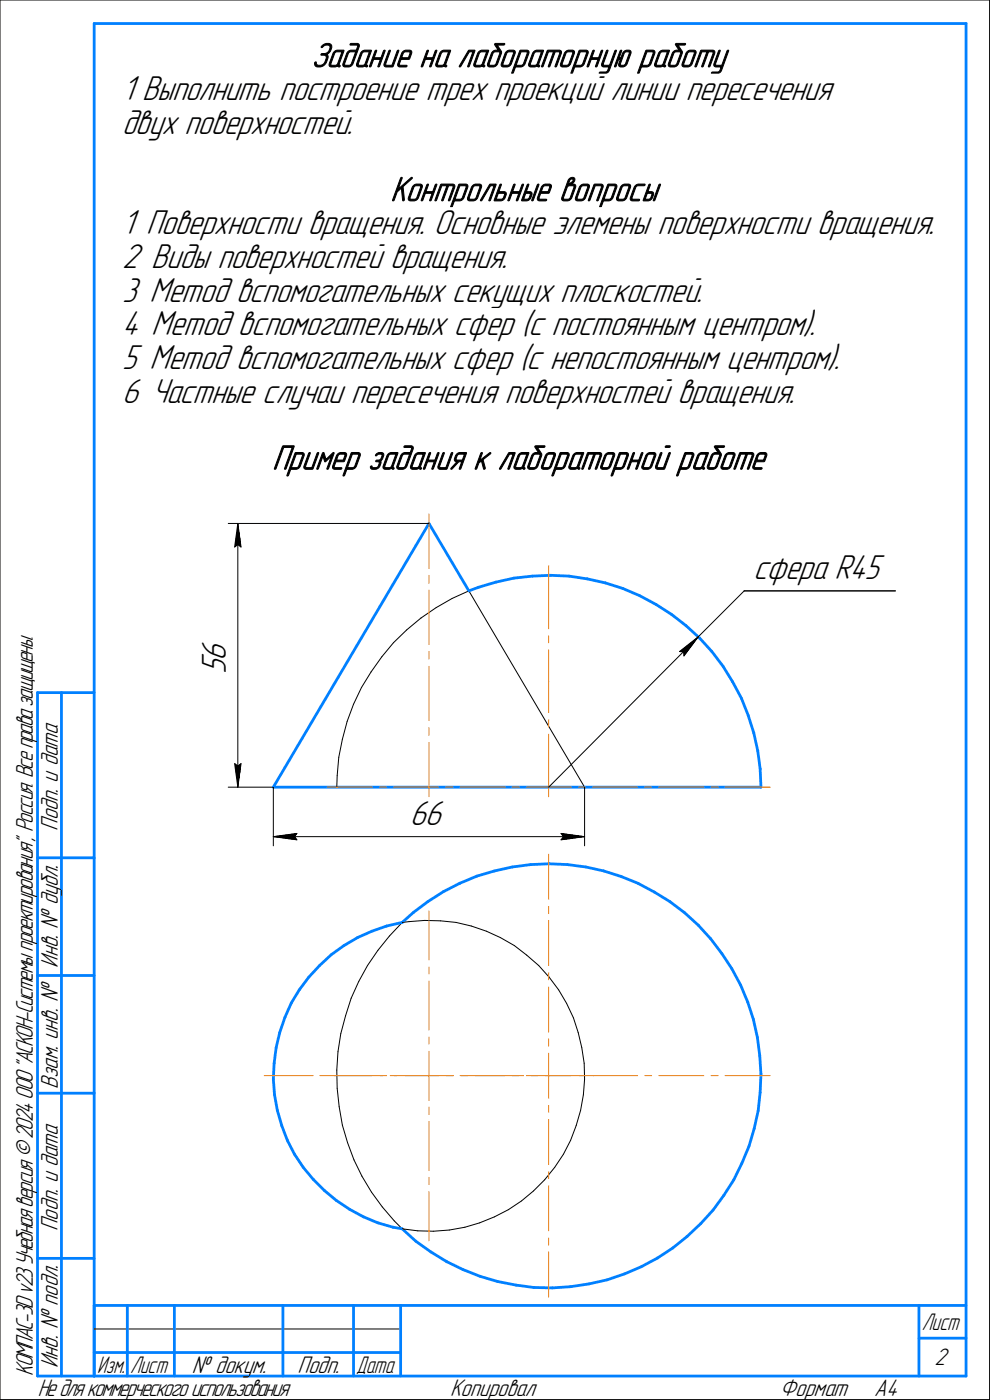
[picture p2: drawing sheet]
<svg xmlns="http://www.w3.org/2000/svg" width="210mm" height="297mm" viewBox="0 0 210 297" stroke-linecap="round" stroke-linejoin="round" font-family="sans-serif">
<g fill="#fff" stroke="#fff" stroke-width=".21">
<path d="M66 8.7h91.8zM66 8.8h91.8zM66 8.9h91.8zM66 9h91.8zM66 9.1h91.8zM66 9.1h91.8zM66 9.2h91.8zM66 9.3h91.8zM66 9.4h91.8zM66 9.5h91.8zM66 9.6h91.8zM66 9.7h91.8zM66 9.7h91.8zM66 9.8h91.8zM66 9.9h91.8zM66 10h91.8zM66 10.1h91.8zM66 10.2h91.8zM66 10.2h91.8zM66 10.3h91.8zM66 10.4h91.8zM66 10.5h91.8zM66 10.6h91.8zM66 10.7h91.8zM66 10.8h91.8zM66 10.8h91.8zM66 10.9h91.8zM66 11h91.8zM66 11.1h91.8zM66 11.2h91.8zM66 11.3h91.8zM66 11.3h91.8zM66 11.4h91.8zM66 11.5h91.8zM66 11.6h91.8zM66 11.7h91.8zM66 11.8h91.8zM66 11.9h91.8zM66 11.9h91.8zM66 12h91.8zM66 12.1h91.8zM66 12.2h91.8zM66 12.3h91.8zM66 12.4h91.8zM66 12.4h91.8zM66 12.5h91.8zM66 12.6h91.8zM66 12.7h91.8zM66 12.8h91.8zM66 12.9h91.8zM66 13h91.8zM66 13h91.8zM66 13.1h91.8zM66 13.2h91.8zM66 13.3h91.8zM66 13.4h91.8zM66 13.5h91.8zM66 13.5h91.8zM66 13.6h91.8zM66 13.7h91.8zM66 13.8h91.8zM66 13.9h91.8zM66 14h91.8zM66 14.1h91.8zM66 14.1h91.8zM66 14.2h91.8zM66 14.3h91.8zM66 14.4h91.8zM66 14.5h91.8zM66 14.6h91.8zM66 14.6h91.8zM66 14.7h91.8zM66 14.8h91.8zM66 14.9h91.8zM66 15h91.8zM66 15.1h91.8zM66 15.2h91.8zM66 15.2h91.8zM66 15.3h91.8zM66 15.4h91.8zM66 15.5h91.8zM66 15.6h91.8zM66 15.7h91.8z"/>
<path d="M25.9 15.7h154.1zM25.9 15.8h154.1zM25.9 15.9h154.1zM25.9 16h154.1zM25.9 16.1h154.1zM25.9 16.2h154.1zM25.9 16.3h154.1zM25.9 16.3h154.1zM25.9 16.4h154.1zM25.9 16.5h154.1zM25.9 16.6h154.1zM25.9 16.7h154.1zM25.9 16.8h154.1zM25.9 16.8h154.1zM25.9 16.9h154.1zM25.9 17h154.1zM25.9 17.1h154.1zM25.9 17.2h154.1zM25.9 17.3h154.1zM25.9 17.4h154.1zM25.9 17.4h154.1zM25.9 17.5h154.1zM25.9 17.6h154.1zM25.9 17.7h154.1zM25.9 17.8h154.1zM25.9 17.9h154.1zM25.9 17.9h154.1zM25.9 18h154.1zM25.9 18.1h154.1zM25.9 18.2h154.1zM25.9 18.3h154.1zM25.9 18.4h154.1zM25.9 18.5h154.1zM25.9 18.5h154.1zM25.9 18.6h154.1zM25.9 18.7h154.1zM25.9 18.8h154.1zM25.9 18.9h154.1zM25.9 19h154.1zM25.9 19h154.1zM25.9 19.1h154.1zM25.9 19.2h154.1zM25.9 19.3h154.1zM25.9 19.4h154.1zM25.9 19.5h154.1zM25.9 19.6h154.1zM25.9 19.6h154.1zM25.9 19.7h154.1zM25.9 19.8h154.1zM25.9 19.9h154.1zM25.9 20h154.1zM25.9 20.1h154.1zM25.9 20.2h154.1zM25.9 20.2h154.1zM25.9 20.3h154.1zM25.9 20.4h154.1zM25.9 20.5h154.1zM25.9 20.6h154.1zM25.9 20.7h154.1zM25.9 20.7h154.1zM25.9 20.8h154.1zM25.9 20.9h154.1zM25.9 21h154.1zM25.9 21.1h154.1zM25.9 21.2h154.1zM25.9 21.3h154.1zM25.9 21.3h154.1zM25.9 21.4h154.1zM25.9 21.5h154.1zM25.9 21.6h154.1zM25.9 21.7h154.1zM25.9 21.8h154.1zM25.9 21.8h154.1zM25.9 21.9h154.1zM25.9 22h154.1zM25.9 22.1h154.1zM25.9 22.2h154.1zM25.9 22.3h154.1zM25.9 22.4h154.1zM25.9 22.4h154.1zM25.9 22.5h154.1zM25.9 22.6h154.1zM25.9 22.7h154.1zM25.9 22.8h154.1z"/>
<path d="M25.9 22.9h48.7zM25.9 22.9h48.7zM25.9 23h48.7zM25.9 23.1h48.7zM25.9 23.2h48.7zM25.9 23.3h48.7zM25.9 23.4h48.7zM25.9 23.5h48.7zM25.9 23.5h48.7zM25.9 23.6h48.7zM25.9 23.7h48.7zM25.9 23.8h48.7zM25.9 23.9h48.7zM25.9 24h48.7zM25.9 24h48.7zM25.9 24.1h48.7zM25.9 24.2h48.7zM25.9 24.3h48.7zM25.9 24.4h48.7zM25.9 24.5h48.7zM25.9 24.6h48.7zM25.9 24.6h48.7zM25.9 24.7h48.7zM25.9 24.8h48.7zM25.9 24.9h48.7zM25.9 25h48.7zM25.9 25.1h48.7zM25.9 25.1h48.7zM25.9 25.2h48.7zM25.9 25.3h48.7zM25.9 25.4h48.7zM25.9 25.5h48.7zM25.9 25.6h48.7zM25.9 25.7h48.7zM25.9 25.7h48.7zM25.9 25.8h48.7zM25.9 25.9h48.7zM25.9 26h48.7zM25.9 26.1h48.7zM25.9 26.2h48.7zM25.9 26.2h48.7zM25.9 26.3h48.7zM25.9 26.4h48.7zM25.9 26.5h48.7zM25.9 26.6h48.7zM25.9 26.7h48.7zM25.9 26.8h48.7zM25.9 26.8h48.7zM25.9 26.9h48.7zM25.9 27h48.7zM25.9 27.1h48.7zM25.9 27.2h48.7zM25.9 27.3h48.7zM25.9 27.3h48.7zM25.9 27.4h48.7zM25.9 27.5h48.7zM25.9 27.6h48.7zM25.9 27.7h48.7zM25.9 27.8h48.7zM25.9 27.9h48.7zM25.9 27.9h48.7zM25.9 28h48.7zM25.9 28.1h48.7zM25.9 28.2h48.7zM25.9 28.3h48.7zM25.9 28.4h48.7zM25.9 28.4h48.7zM25.9 28.5h48.7zM25.9 28.6h48.7zM25.9 28.7h48.7zM25.9 28.8h48.7zM25.9 28.9h48.7zM25.9 29h48.7zM25.9 29h48.7zM25.9 29.1h48.7zM25.9 29.2h48.7zM25.9 29.3h48.7zM25.9 29.4h48.7zM25.9 29.5h48.7zM25.9 29.5h48.7zM25.9 29.6h48.7zM25.9 29.7h48.7zM25.9 29.8h48.7zM25.9 29.9h48.7z"/>
<path d="M82.9 37.2h58.2zM82.9 37.3h58.2zM82.9 37.3h58.2zM82.9 37.4h58.2zM82.9 37.5h58.2zM82.9 37.6h58.2zM82.9 37.7h58.2zM82.9 37.8h58.2zM82.9 37.8h58.2zM82.9 37.9h58.2zM82.9 38h58.2zM82.9 38.1h58.2zM82.9 38.2h58.2zM82.9 38.3h58.2zM82.9 38.4h58.2zM82.9 38.4h58.2zM82.9 38.5h58.2zM82.9 38.6h58.2zM82.9 38.7h58.2zM82.9 38.8h58.2zM82.9 38.9h58.2zM82.9 38.9h58.2zM82.9 39h58.2zM82.9 39.1h58.2zM82.9 39.2h58.2zM82.9 39.3h58.2zM82.9 39.4h58.2zM82.9 39.5h58.2zM82.9 39.5h58.2zM82.9 39.6h58.2zM82.9 39.7h58.2zM82.9 39.8h58.2zM82.9 39.9h58.2zM82.9 40h58.2zM82.9 40h58.2zM82.9 40.1h58.2zM82.9 40.2h58.2zM82.9 40.3h58.2zM82.9 40.4h58.2zM82.9 40.5h58.2zM82.9 40.6h58.2zM82.9 40.6h58.2zM82.9 40.7h58.2zM82.9 40.8h58.2zM82.9 40.9h58.2zM82.9 41h58.2zM82.9 41.1h58.2zM82.9 41.1h58.2zM82.9 41.2h58.2zM82.9 41.3h58.2zM82.9 41.4h58.2zM82.9 41.5h58.2zM82.9 41.6h58.2zM82.9 41.7h58.2zM82.9 41.7h58.2zM82.9 41.8h58.2zM82.9 41.9h58.2zM82.9 42h58.2zM82.9 42.1h58.2zM82.9 42.2h58.2zM82.9 42.2h58.2zM82.9 42.3h58.2zM82.9 42.4h58.2zM82.9 42.5h58.2zM82.9 42.6h58.2zM82.9 42.7h58.2zM82.9 42.8h58.2zM82.9 42.8h58.2zM82.9 42.9h58.2zM82.9 43h58.2zM82.9 43.1h58.2zM82.9 43.2h58.2zM82.9 43.3h58.2zM82.9 43.3h58.2zM82.9 43.4h58.2zM82.9 43.5h58.2zM82.9 43.6h58.2zM82.9 43.7h58.2zM82.9 43.8h58.2zM82.9 43.9h58.2zM82.9 43.9h58.2zM82.9 44h58.2z"/>
<path d="M25.9 44.1h172.1zM25.9 44.2h172.1zM25.9 44.3h172.1zM25.9 44.4h172.1zM25.9 44.4h172.1zM25.9 44.5h172.1zM25.9 44.6h172.1zM25.9 44.7h172.1zM25.9 44.8h172.1zM25.9 44.9h172.1zM25.9 45h172.1zM25.9 45h172.1zM25.9 45.1h172.1zM25.9 45.2h172.1zM25.9 45.3h172.1zM25.9 45.4h172.1zM25.9 45.5h172.1zM25.9 45.6h172.1zM25.9 45.6h172.1zM25.9 45.7h172.1zM25.9 45.8h172.1zM25.9 45.9h172.1zM25.9 46h172.1zM25.9 46.1h172.1zM25.9 46.1h172.1zM25.9 46.2h172.1zM25.9 46.3h172.1zM25.9 46.4h172.1zM25.9 46.5h172.1zM25.9 46.6h172.1zM25.9 46.7h172.1zM25.9 46.7h172.1zM25.9 46.8h172.1zM25.9 46.9h172.1zM25.9 47h172.1zM25.9 47.1h172.1zM25.9 47.2h172.1zM25.9 47.2h172.1zM25.9 47.3h172.1zM25.9 47.4h172.1zM25.9 47.5h172.1zM25.9 47.6h172.1zM25.9 47.7h172.1zM25.9 47.8h172.1zM25.9 47.8h172.1zM25.9 47.9h172.1zM25.9 48h172.1zM25.9 48.1h172.1zM25.9 48.2h172.1zM25.9 48.3h172.1zM25.9 48.3h172.1zM25.9 48.4h172.1zM25.9 48.5h172.1zM25.9 48.6h172.1zM25.9 48.7h172.1zM25.9 48.8h172.1zM25.9 48.9h172.1zM25.9 48.9h172.1zM25.9 49h172.1zM25.9 49.1h172.1zM25.9 49.2h172.1zM25.9 49.3h172.1zM25.9 49.4h172.1zM25.9 49.4h172.1zM25.9 49.5h172.1zM25.9 49.6h172.1zM25.9 49.7h172.1zM25.9 49.8h172.1zM25.9 49.9h172.1zM25.9 50h172.1zM25.9 50h172.1zM25.9 50.1h172.1zM25.9 50.2h172.1zM25.9 50.3h172.1zM25.9 50.4h172.1zM25.9 50.5h172.1zM25.9 50.5h172.1zM25.9 50.6h172.1zM25.9 50.7h172.1zM25.9 50.8h172.1zM25.9 50.9h172.1zM25.9 51h172.1zM25.9 51.1h172.1zM25.9 51.1h172.1zM25.9 51.2h172.1z"/>
<path d="M25.9 51.3h81.5zM25.9 51.4h81.5zM25.9 51.5h81.5zM25.9 51.6h81.5zM25.9 51.6h81.5zM25.9 51.7h81.5zM25.9 51.8h81.5zM25.9 51.9h81.5zM25.9 52h81.5zM25.9 52.1h81.5zM25.9 52.2h81.5zM25.9 52.2h81.5zM25.9 52.3h81.5zM25.9 52.4h81.5zM25.9 52.5h81.5zM25.9 52.6h81.5zM25.9 52.7h81.5zM25.9 52.7h81.5zM25.9 52.8h81.5zM25.9 52.9h81.5zM25.9 53h81.5zM25.9 53.1h81.5zM25.9 53.2h81.5zM25.9 53.3h81.5zM25.9 53.3h81.5zM25.9 53.4h81.5zM25.9 53.5h81.5zM25.9 53.6h81.5zM25.9 53.7h81.5zM25.9 53.8h81.5zM25.9 53.8h81.5zM25.9 53.9h81.5zM25.9 54h81.5zM25.9 54.1h81.5zM25.9 54.2h81.5zM25.9 54.3h81.5zM25.9 54.4h81.5zM25.9 54.4h81.5zM25.9 54.5h81.5zM25.9 54.6h81.5zM25.9 54.7h81.5zM25.9 54.8h81.5zM25.9 54.9h81.5zM25.9 54.9h81.5zM25.9 55h81.5zM25.9 55.1h81.5zM25.9 55.2h81.5zM25.9 55.3h81.5zM25.9 55.4h81.5zM25.9 55.5h81.5zM25.9 55.5h81.5zM25.9 55.6h81.5zM25.9 55.7h81.5zM25.9 55.8h81.5zM25.9 55.9h81.5zM25.9 56h81.5zM25.9 56h81.5zM25.9 56.1h81.5zM25.9 56.2h81.5zM25.9 56.3h81.5zM25.9 56.4h81.5zM25.9 56.5h81.5zM25.9 56.6h81.5zM25.9 56.6h81.5zM25.9 56.7h81.5zM25.9 56.8h81.5zM25.9 56.9h81.5zM25.9 57h81.5zM25.9 57.1h81.5zM25.9 57.1h81.5zM25.9 57.2h81.5zM25.9 57.3h81.5zM25.9 57.4h81.5zM25.9 57.5h81.5zM25.9 57.6h81.5zM25.9 57.7h81.5zM25.9 57.7h81.5zM25.9 57.8h81.5zM25.9 57.9h81.5zM25.9 58h81.5zM25.9 58.1h81.5zM25.9 58.2h81.5zM25.9 58.3h81.5zM25.9 58.3h81.5z"/>
<path d="M25.9 58.4h122.9zM25.9 58.5h122.9zM25.9 58.6h122.9zM25.9 58.7h122.9zM25.9 58.8h122.9zM25.9 58.8h122.9zM25.9 58.9h122.9zM25.9 59h122.9zM25.9 59.1h122.9zM25.9 59.2h122.9zM25.9 59.3h122.9zM25.9 59.4h122.9zM25.9 59.4h122.9zM25.9 59.5h122.9zM25.9 59.6h122.9zM25.9 59.7h122.9zM25.9 59.8h122.9zM25.9 59.9h122.9zM25.9 59.9h122.9zM25.9 60h122.9zM25.9 60.1h122.9zM25.9 60.2h122.9zM25.9 60.3h122.9zM25.9 60.4h122.9zM25.9 60.5h122.9zM25.9 60.5h122.9zM25.9 60.6h122.9zM25.9 60.7h122.9zM25.9 60.8h122.9zM25.9 60.9h122.9zM25.9 61h122.9zM25.9 61h122.9zM25.9 61.1h122.9zM25.9 61.2h122.9zM25.9 61.3h122.9zM25.9 61.4h122.9zM25.9 61.5h122.9zM25.9 61.6h122.9zM25.9 61.6h122.9zM25.9 61.7h122.9zM25.9 61.8h122.9zM25.9 61.9h122.9zM25.9 62h122.9zM25.9 62.1h122.9zM25.9 62.1h122.9zM25.9 62.2h122.9zM25.9 62.3h122.9zM25.9 62.4h122.9zM25.9 62.5h122.9zM25.9 62.6h122.9zM25.9 62.7h122.9zM25.9 62.7h122.9zM25.9 62.8h122.9zM25.9 62.9h122.9zM25.9 63h122.9zM25.9 63.1h122.9zM25.9 63.2h122.9zM25.9 63.2h122.9zM25.9 63.3h122.9zM25.9 63.4h122.9zM25.9 63.5h122.9zM25.9 63.6h122.9zM25.9 63.7h122.9zM25.9 63.8h122.9zM25.9 63.8h122.9zM25.9 63.9h122.9zM25.9 64h122.9zM25.9 64.1h122.9zM25.9 64.2h122.9zM25.9 64.3h122.9zM25.9 64.3h122.9zM25.9 64.4h122.9zM25.9 64.5h122.9zM25.9 64.6h122.9zM25.9 64.7h122.9zM25.9 64.8h122.9zM25.9 64.9h122.9zM25.9 64.9h122.9zM25.9 65h122.9zM25.9 65.1h122.9zM25.9 65.2h122.9zM25.9 65.3h122.9zM25.9 65.4h122.9zM25.9 65.4h122.9z"/>
<path d="M25.9 65.5h146.8zM25.9 65.6h146.8zM25.9 65.7h146.8zM25.9 65.8h146.8zM25.9 65.9h146.8zM25.9 66h146.8zM25.9 66h146.8zM25.9 66.1h146.8zM25.9 66.2h146.8zM25.9 66.3h146.8zM25.9 66.4h146.8zM25.9 66.5h146.8zM25.9 66.5h146.8zM25.9 66.6h146.8zM25.9 66.7h146.8zM25.9 66.8h146.8zM25.9 66.9h146.8zM25.9 67h146.8zM25.9 67.1h146.8zM25.9 67.1h146.8zM25.9 67.2h146.8zM25.9 67.3h146.8zM25.9 67.4h146.8zM25.9 67.5h146.8zM25.9 67.6h146.8zM25.9 67.6h146.8zM25.9 67.7h146.8zM25.9 67.8h146.8zM25.9 67.9h146.8zM25.9 68h146.8zM25.9 68.1h146.8zM25.9 68.2h146.8zM25.9 68.2h146.8zM25.9 68.3h146.8zM25.9 68.4h146.8zM25.9 68.5h146.8zM25.9 68.6h146.8zM25.9 68.7h146.8zM25.9 68.7h146.8zM25.9 68.8h146.8zM25.9 68.9h146.8zM25.9 69h146.8zM25.9 69.1h146.8zM25.9 69.2h146.8zM25.9 69.3h146.8zM25.9 69.3h146.8zM25.9 69.4h146.8zM25.9 69.5h146.8zM25.9 69.6h146.8zM25.9 69.7h146.8zM25.9 69.8h146.8zM25.9 69.8h146.8zM25.9 69.9h146.8zM25.9 70h146.8zM25.9 70.1h146.8zM25.9 70.2h146.8zM25.9 70.3h146.8zM25.9 70.4h146.8zM25.9 70.4h146.8zM25.9 70.5h146.8zM25.9 70.6h146.8zM25.9 70.7h146.8zM25.9 70.8h146.8zM25.9 70.9h146.8zM25.9 71h146.8zM25.9 71h146.8zM25.9 71.1h146.8zM25.9 71.2h146.8zM25.9 71.3h146.8zM25.9 71.4h146.8zM25.9 71.5h146.8zM25.9 71.5h146.8zM25.9 71.6h146.8zM25.9 71.7h146.8zM25.9 71.8h146.8zM25.9 71.9h146.8zM25.9 72h146.8zM25.9 72.1h146.8zM25.9 72.1h146.8zM25.9 72.2h146.8zM25.9 72.3h146.8zM25.9 72.4h146.8zM25.9 72.5h146.8zM25.9 72.6h146.8z"/>
<path d="M25.9 72.6h152zM25.9 72.7h152zM25.9 72.8h152zM25.9 72.9h152zM25.9 73h152zM25.9 73.1h152zM25.9 73.2h152zM25.9 73.2h152zM25.9 73.3h152zM25.9 73.4h152zM25.9 73.5h152zM25.9 73.6h152zM25.9 73.7h152zM25.9 73.7h152zM25.9 73.8h152zM25.9 73.9h152zM25.9 74h152zM25.9 74.1h152zM25.9 74.2h152zM25.9 74.3h152zM25.9 74.3h152zM25.9 74.4h152zM25.9 74.5h152zM25.9 74.6h152zM25.9 74.7h152zM25.9 74.8h152zM25.9 74.8h152zM25.9 74.9h152zM25.9 75h152zM25.9 75.1h152zM25.9 75.2h152zM25.9 75.3h152zM25.9 75.4h152zM25.9 75.4h152zM25.9 75.5h152zM25.9 75.6h152zM25.9 75.7h152zM25.9 75.8h152zM25.9 75.9h152zM25.9 75.9h152zM25.9 76h152zM25.9 76.1h152zM25.9 76.2h152zM25.9 76.3h152zM25.9 76.4h152zM25.9 76.5h152zM25.9 76.5h152zM25.9 76.6h152zM25.9 76.7h152zM25.9 76.8h152zM25.9 76.9h152zM25.9 77h152zM25.9 77h152zM25.9 77.1h152zM25.9 77.2h152zM25.9 77.3h152zM25.9 77.4h152zM25.9 77.5h152zM25.9 77.6h152zM25.9 77.6h152zM25.9 77.7h152zM25.9 77.8h152zM25.9 77.9h152zM25.9 78h152zM25.9 78.1h152zM25.9 78.1h152zM25.9 78.2h152zM25.9 78.3h152zM25.9 78.4h152zM25.9 78.5h152zM25.9 78.6h152zM25.9 78.7h152zM25.9 78.7h152zM25.9 78.8h152zM25.9 78.9h152zM25.9 79h152zM25.9 79.1h152zM25.9 79.2h152zM25.9 79.2h152zM25.9 79.3h152zM25.9 79.4h152zM25.9 79.5h152zM25.9 79.6h152zM25.9 79.7h152zM25.9 79.8h152z"/>
<path d="M25.9 79.8h142.5zM25.9 79.9h142.5zM25.9 80h142.5zM25.9 80.1h142.5zM25.9 80.2h142.5zM25.9 80.3h142.5zM25.9 80.3h142.5zM25.9 80.4h142.5zM25.9 80.5h142.5zM25.9 80.6h142.5zM25.9 80.7h142.5zM25.9 80.8h142.5zM25.9 80.9h142.5zM25.9 80.9h142.5zM25.9 81h142.5zM25.9 81.1h142.5zM25.9 81.2h142.5zM25.9 81.3h142.5zM25.9 81.4h142.5zM25.9 81.4h142.5zM25.9 81.5h142.5zM25.9 81.6h142.5zM25.9 81.7h142.5zM25.9 81.8h142.5zM25.9 81.9h142.5zM25.9 82h142.5zM25.9 82h142.5zM25.9 82.1h142.5zM25.9 82.2h142.5zM25.9 82.3h142.5zM25.9 82.4h142.5zM25.9 82.5h142.5zM25.9 82.5h142.5zM25.9 82.6h142.5zM25.9 82.7h142.5zM25.9 82.8h142.5zM25.9 82.9h142.5zM25.9 83h142.5zM25.9 83.1h142.5zM25.9 83.1h142.5zM25.9 83.2h142.5zM25.9 83.3h142.5zM25.9 83.4h142.5zM25.9 83.5h142.5zM25.9 83.6h142.5zM25.9 83.7h142.5zM25.9 83.7h142.5zM25.9 83.8h142.5zM25.9 83.9h142.5zM25.9 84h142.5zM25.9 84.1h142.5zM25.9 84.2h142.5zM25.9 84.2h142.5zM25.9 84.3h142.5zM25.9 84.4h142.5zM25.9 84.5h142.5zM25.9 84.6h142.5zM25.9 84.7h142.5zM25.9 84.8h142.5zM25.9 84.8h142.5zM25.9 84.9h142.5zM25.9 85h142.5zM25.9 85.1h142.5zM25.9 85.2h142.5zM25.9 85.3h142.5zM25.9 85.3h142.5zM25.9 85.4h142.5zM25.9 85.5h142.5zM25.9 85.6h142.5zM25.9 85.7h142.5zM25.9 85.8h142.5zM25.9 85.9h142.5zM25.9 85.9h142.5zM25.9 86h142.5zM25.9 86.1h142.5zM25.9 86.2h142.5zM25.9 86.3h142.5zM25.9 86.4h142.5zM25.9 86.4h142.5zM25.9 86.5h142.5zM25.9 86.6h142.5zM25.9 86.7h142.5zM25.9 86.8h142.5zM25.9 86.9h142.5z"/>
<path d="M57.8 94.1h108.3zM57.8 94.1h108.3zM57.8 94.2h108.3zM57.8 94.3h108.3zM57.8 94.4h108.3zM57.8 94.5h108.3zM57.8 94.6h108.3zM57.8 94.7h108.3zM57.8 94.7h108.3zM57.8 94.8h108.3zM57.8 94.9h108.3zM57.8 95h108.3zM57.8 95.1h108.3zM57.8 95.2h108.3zM57.8 95.2h108.3zM57.8 95.3h108.3zM57.8 95.4h108.3zM57.8 95.5h108.3zM57.8 95.6h108.3zM57.8 95.7h108.3zM57.8 95.8h108.3zM57.8 95.8h108.3zM57.8 95.9h108.3zM57.8 96h108.3zM57.8 96.1h108.3zM57.8 96.2h108.3zM57.8 96.3h108.3zM57.8 96.4h108.3zM57.8 96.4h108.3zM57.8 96.5h108.3zM57.8 96.6h108.3zM57.8 96.7h108.3zM57.8 96.8h108.3zM57.8 96.9h108.3zM57.8 96.9h108.3zM57.8 97h108.3zM57.8 97.1h108.3zM57.8 97.2h108.3zM57.8 97.3h108.3zM57.8 97.4h108.3zM57.8 97.5h108.3zM57.8 97.5h108.3zM57.8 97.6h108.3zM57.8 97.7h108.3zM57.8 97.8h108.3zM57.8 97.9h108.3zM57.8 98h108.3zM57.8 98h108.3zM57.8 98.1h108.3zM57.8 98.2h108.3zM57.8 98.3h108.3zM57.8 98.4h108.3zM57.8 98.5h108.3zM57.8 98.6h108.3zM57.8 98.6h108.3zM57.8 98.7h108.3zM57.8 98.8h108.3zM57.8 98.9h108.3zM57.8 99h108.3zM57.8 99.1h108.3zM57.8 99.1h108.3zM57.8 99.2h108.3zM57.8 99.3h108.3zM57.8 99.4h108.3zM57.8 99.5h108.3zM57.8 99.6h108.3zM57.8 99.7h108.3zM57.8 99.7h108.3zM57.8 99.8h108.3zM57.8 99.9h108.3zM57.8 100h108.3zM57.8 100.1h108.3zM57.8 100.2h108.3zM57.8 100.2h108.3zM57.8 100.3h108.3zM57.8 100.4h108.3zM57.8 100.5h108.3zM57.8 100.6h108.3zM57.8 100.7h108.3zM57.8 100.8h108.3zM57.8 100.8h108.3zM57.8 100.9h108.3zM57.8 101h108.3z"/>
<path d="M87 169.4h8.1zM87 169.5h8.1zM87 169.6h8.1zM87 169.7h8.1zM87 169.8h8.1zM87 169.8h8.1zM87 169.9h8.1zM87 170h8.1zM87 170.1h8.1zM87 170.2h8.1zM87 170.3h8.1zM87 170.3h8.1zM87 170.4h8.1zM87 170.5h8.1zM87 170.6h8.1zM87 170.7h8.1zM87 170.8h8.1zM87 170.9h8.1zM87 170.9h8.1zM87 171h8.1zM87 171.1h8.1zM87 171.2h8.1zM87 171.3h8.1zM87 171.4h8.1zM87 171.4h8.1zM87 171.5h8.1zM87 171.6h8.1zM87 171.7h8.1zM87 171.8h8.1zM87 171.9h8.1zM87 172h8.1zM87 172h8.1zM87 172.1h8.1zM87 172.2h8.1zM87 172.3h8.1zM87 172.4h8.1zM87 172.5h8.1zM87 172.6h8.1zM87 172.6h8.1zM87 172.7h8.1zM87 172.8h8.1zM87 172.9h8.1zM87 173h8.1zM87 173.1h8.1zM87 173.1h8.1zM87 173.2h8.1zM87 173.3h8.1zM87 173.4h8.1zM87 173.5h8.1zM87 173.6h8.1zM87 173.7h8.1zM87 173.7h8.1zM87 173.8h8.1zM87 173.9h8.1zM87 174h8.1zM87 174.1h8.1zM87 174.2h8.1zM87 174.2h8.1zM87 174.3h8.1zM87 174.4h8.1zM87 174.5h8.1zM87 174.6h8.1zM87 174.7h8.1zM87 174.8h8.1zM87 174.8h8.1zM87 174.9h8.1zM87 175h8.1zM87 175.1h8.1zM87 175.2h8.1zM87 175.3h8.1zM87 175.3h8.1zM87 175.4h8.1zM87 175.5h8.1zM87 175.6h8.1zM87 175.7h8.1zM87 175.8h8.1zM87 175.9h8.1zM87 175.9h8.1zM87 176h8.1zM87 176.1h8.1zM87 176.2h8.1zM87 176.3h8.1zM87 176.4h8.1zM87 176.4h8.1z"/>
<path d="M62.9 176.4h.6zM62.3 176.4h1.2zM61.6 176.5h1.9zM61 176.6h2.5zM60.5 176.7h3zM59.8 176.8h3.7zM59.6 176.9h3.9zM59.4 177h4.1zM59.2 177h4.3zM59 177.1h4.5zM58.8 177.2h4.7zM58.6 177.3h4.9zM58.4 177.4h5.1zM58.3 177.5h5.2zM58 177.5h5.5zM58.3 177.6h5.2zM58.4 177.7h5.1zM58.6 177.8h4.9zM58.8 177.9h4.7zM59 178h4.5zM59.2 178.1h4.3zM59.4 178.1h4.1zM59.6 178.2h3.9zM59.8 178.3h3.7zM60.5 178.4h3zM61.3 178.5h2.2zM62.1 178.6h1.4zM62.8 178.6h.7z"/>
<path d="M118.5 176.4h.7zM118.5 176.4h1.3zM118.5 176.5h1.9zM118.5 176.6h2.6zM118.5 176.7h3.2zM118.5 176.8h3.8zM118.5 176.9h4zM118.5 177h4.2zM118.5 177h4.4zM118.5 177.1h4.6zM118.5 177.2h4.8zM118.5 177.3h4.9zM118.5 177.4h5.2zM118.5 177.5h5.4zM118.5 177.5h5.5zM118.5 177.6h5.4zM118.5 177.7h5.2zM118.5 177.8h4.9zM118.5 177.9h4.8zM118.5 178h4.6zM118.5 178.1h4.4zM118.5 178.1h4.2zM118.5 178.2h4zM118.5 178.3h3.8zM118.5 178.4h3.1zM118.5 178.5h2.3zM118.5 178.6h1.6zM118.5 178.6h.8z"/>
<path d="M148 135.2h.2zM147.8 135.3h.4zM147.6 135.4h.5zM147.4 135.5h.7zM147.2 135.6h.8zM147 135.6h1zM146.8 135.7h1.2zM146.6 135.8h1.3zM146.4 135.9h1.5zM146.3 136h1.5zM146.2 136.1h1.6zM146.1 136.1h1.7zM146 136.2h1.7zM145.9 136.3h1.8zM145.8 136.4h1.9zM145.6 136.5h2.1zM145.5 136.6h2.2zM145.5 136.7h2.1zM145.4 136.7h2.2zM145.2 136.8h2.3zM145.1 136.9h2.4zM145 137h2.4zM144.9 137.1h2.5zM144.8 137.2h2.5zM144.7 137.2h2.5zM144.5 137.3h2.7zM144.4 137.4h2.8zM144.4 137.5h2.7zM144.3 137.6h2.7zM144.1 137.7h2.8zM144 137.8h2.9zM143.9 137.8h2.9zM143.8 137.9h2.9zM143.7 138h2.9zM143.6 138.1h3zM143.4 138.2h3.2zM143.5 138.3h3zM143.6 138.3h2.8zM143.7 138.4h2.6zM143.8 138.5h2.5zM143.8 138.6h2.4zM143.9 138.7h2.2zM144 138.8h2zM144.1 138.9h1.9zM144.2 138.9h1.8zM144.3 139h1.6zM144.3 139.1h1.5zM144.4 139.2h1.3zM144.4 139.3h1.3zM144.5 139.4h1.1zM144.6 139.4h.9zM144.7 139.5h.8zM144.8 139.6h.7zM144.9 139.7h.5zM144.9 139.8h.4zM145 139.9h.2z"/>
<path d="M159.9 117.3h28.1zM159.9 117.3h28.1zM159.9 117.4h28.1zM159.9 117.5h28.1zM159.9 117.6h28.1zM159.9 117.7h28.1zM159.9 117.8h28.1zM159.9 117.9h28.1zM159.9 117.9h28.1zM159.9 118h28.1zM159.9 118.1h28.1zM159.9 118.2h28.1zM159.9 118.3h28.1zM159.9 118.4h28.1zM159.9 118.4h28.1zM159.9 118.5h28.1zM159.9 118.6h28.1zM159.9 118.7h28.1zM159.9 118.8h28.1zM159.9 118.9h28.1zM159.9 119h28.1zM159.9 119h28.1zM159.9 119.1h28.1zM159.9 119.2h28.1zM159.9 119.3h28.1zM159.9 119.4h28.1zM159.9 119.5h28.1zM159.9 119.5h28.1zM159.9 119.6h28.1zM159.9 119.7h28.1zM159.9 119.8h28.1zM159.9 119.9h28.1zM159.9 120h28.1zM159.9 120.1h28.1zM159.9 120.1h28.1zM159.9 120.2h28.1zM159.9 120.3h28.1zM159.9 120.4h28.1zM159.9 120.5h28.1zM159.9 120.6h28.1zM159.9 120.6h28.1zM159.9 120.7h28.1zM159.9 120.8h28.1zM159.9 120.9h28.1zM159.9 121h28.1zM159.9 121.1h28.1zM159.9 121.2h28.1zM159.9 121.2h28.1zM159.9 121.3h28.1zM159.9 121.4h28.1zM159.9 121.5h28.1zM159.9 121.6h28.1zM159.9 121.7h28.1zM159.9 121.8h28.1zM159.9 121.8h28.1zM159.9 121.9h28.1zM159.9 122h28.1zM159.9 122.1h28.1zM159.9 122.2h28.1zM159.9 122.3h28.1zM159.9 122.3h28.1zM159.9 122.4h28.1zM159.9 122.5h28.1zM159.9 122.6h28.1zM159.9 122.7h28.1zM159.9 122.8h28.1zM159.9 122.9h28.1zM159.9 122.9h28.1zM159.9 123h28.1zM159.9 123.1h28.1zM159.9 123.2h28.1zM159.9 123.3h28.1zM159.9 123.4h28.1zM159.9 123.4h28.1zM159.9 123.5h28.1zM159.9 123.6h28.1zM159.9 123.7h28.1zM159.9 123.8h28.1zM159.9 123.9h28.1zM159.9 124h28.1zM159.9 124h28.1zM159.9 124.1h28.1zM159.9 124.2h28.1zM159.9 124.3h28.1z"/>
<path d="M42.3 135.2h7.1zM42.3 135.3h7.1zM42.3 135.4h7.1zM42.3 135.5h7.1zM42.3 135.6h7.1zM42.3 135.6h7.1zM42.3 135.7h7.1zM42.3 135.8h7.1zM42.3 135.9h7.1zM42.3 136h7.1zM42.3 136.1h7.1zM42.3 136.1h7.1zM42.3 136.2h7.1zM42.3 136.3h7.1zM42.3 136.4h7.1zM42.3 136.5h7.1zM42.3 136.6h7.1zM42.3 136.7h7.1zM42.3 136.7h7.1zM42.3 136.8h7.1zM42.3 136.9h7.1zM42.3 137h7.1zM42.3 137.1h7.1zM42.3 137.2h7.1zM42.3 137.2h7.1zM42.3 137.3h7.1zM42.3 137.4h7.1zM42.3 137.5h7.1zM42.3 137.6h7.1zM42.3 137.7h7.1zM42.3 137.8h7.1zM42.3 137.8h7.1zM42.3 137.9h7.1zM42.3 138h7.1zM42.3 138.1h7.1zM42.3 138.2h7.1zM42.3 138.3h7.1zM42.3 138.3h7.1zM42.3 138.4h7.1zM42.3 138.5h7.1zM42.3 138.6h7.1zM42.3 138.7h7.1zM42.3 138.8h7.1zM42.3 138.9h7.1zM42.3 138.9h7.1zM42.3 139h7.1zM42.3 139.1h7.1zM42.3 139.2h7.1zM42.3 139.3h7.1zM42.3 139.4h7.1zM42.3 139.4h7.1zM42.3 139.5h7.1zM42.3 139.6h7.1zM42.3 139.7h7.1zM42.3 139.8h7.1zM42.3 139.9h7.1zM42.3 140h7.1zM42.3 140h7.1zM42.3 140.1h7.1zM42.3 140.2h7.1zM42.3 140.3h7.1zM42.3 140.4h7.1zM42.3 140.5h7.1zM42.3 140.5h7.1zM42.3 140.6h7.1zM42.3 140.7h7.1zM42.3 140.8h7.1zM42.3 140.9h7.1zM42.3 141h7.1zM42.3 141.1h7.1zM42.3 141.1h7.1zM42.3 141.2h7.1zM42.3 141.3h7.1zM42.3 141.4h7.1zM42.3 141.5h7.1zM42.3 141.6h7.1zM42.3 141.6h7.1zM42.3 141.7h7.1zM42.3 141.8h7.1zM42.3 141.9h7.1zM42.3 142h7.1zM42.3 142.1h7.1zM42.3 142.2h7.1zM42.3 142.2h7.1zM42.3 142.3h7.1zM42.3 142.4h7.1zM42.3 142.5h7.1zM42.3 142.6h7.1zM42.3 142.7h7.1zM42.3 142.7h7.1zM42.3 142.8h7.1zM42.3 142.9h7.1z"/>
<path d="M49.3 161.6h2.4zM49.4 161.7h2.3zM49.4 161.8h2.3zM49.4 161.9h2.3zM49.4 162h2.3zM49.4 162.1h2.3zM49.4 162.1h2.3zM49.4 162.2h2.3zM49.4 162.3h2.2zM49.4 162.4h2.2zM49.4 162.5h2.2zM49.4 162.6h2.2zM49.4 162.6h2.2zM49.4 162.7h2.2zM49.4 162.8h2.2zM49.4 162.9h2.2zM49.4 163h2.2zM49.4 163.1h2.2zM49.5 163.2h2.1zM49.5 163.2h2.1zM49.5 163.3h2.1zM49.5 163.4h2.1zM49.5 163.5h2zM49.5 163.6h2zM49.5 163.7h2zM49.5 163.7h2zM49.6 163.8h1.9zM49.6 163.9h1.9zM49.6 164h1.9zM49.6 164.1h1.8zM49.6 164.2h1.8zM49.6 164.3h1.8zM49.6 164.3h1.8zM49.6 164.4h1.8zM49.6 164.5h1.8zM49.7 164.6h1.7zM49.7 164.7h1.6zM49.7 164.8h1.6zM49.7 164.8h1.6zM49.7 164.9h1.6zM49.7 165h1.6zM49.7 165.1h1.6zM49.7 165.2h1.6zM49.7 165.3h1.5zM49.8 165.4h1.4zM49.8 165.4h1.4zM49.9 165.5h1.2zM49.9 165.6h1.2zM50 165.7h1.1zM50 165.8h1.1zM50 165.9h1zM50 165.9h1zM50 166h1zM50.1 166.1h.8zM50.1 166.2h.8zM50.2 166.3h.6zM50.2 166.4h.6zM50.2 166.5h.5zM50.3 166.5h.4zM50.3 166.6h.4zM50.4 166.7h.2zM50.4 166.8h.2z"/>
<path d="M50.4 111.3h.2zM50.4 111.4h.2zM50.3 111.5h.4zM50.3 111.6h.4zM50.2 111.7h.5zM50.2 111.8h.6zM50.2 111.8h.6zM50.1 111.9h.8zM50.1 112h.8zM50 112.1h1zM50 112.2h1zM50 112.3h1zM50 112.4h1.1zM50 112.4h1.1zM49.9 112.5h1.2zM49.9 112.6h1.2zM49.8 112.7h1.4zM49.8 112.8h1.4zM49.7 112.9h1.5zM49.7 112.9h1.6zM49.7 113h1.6zM49.7 113.1h1.6zM49.7 113.2h1.6zM49.7 113.3h1.6zM49.7 113.4h1.6zM49.7 113.5h1.6zM49.7 113.5h1.7zM49.6 113.6h1.8zM49.6 113.7h1.8zM49.6 113.8h1.8zM49.6 113.9h1.8zM49.6 114h1.8zM49.6 114h1.8zM49.6 114.1h1.9zM49.6 114.2h1.9zM49.6 114.3h1.9zM49.5 114.4h2zM49.5 114.5h2zM49.5 114.6h2zM49.5 114.6h2zM49.5 114.7h2zM49.5 114.8h2.1zM49.5 114.9h2.1zM49.5 115h2.1zM49.5 115.1h2.1zM49.4 115.1h2.2zM49.4 115.2h2.2zM49.4 115.3h2.2zM49.4 115.4h2.2zM49.4 115.5h2.2zM49.4 115.6h2.2zM49.4 115.7h2.2zM49.4 115.7h2.2zM49.4 115.8h2.2zM49.4 115.9h2.2zM49.4 116h2.3zM49.4 116.1h2.3zM49.4 116.2h2.3zM49.4 116.2h2.3zM49.4 116.3h2.3zM49.4 116.4h2.3zM49.4 116.5h2.3z"/>
</g>
<g fill="none" stroke="#0080ff" stroke-width=".59">
<path d="M20 5v287zM20 5h185zM205 5v287zM91 111.1l8.5 14.3zM91 111.1l-33 55.9zM99.5 125.4l2-.8zM101.5 124.6l3.7-1.1zM105.2 123.5l3.9-.8zM109.1 122.7l3.8-.4zM112.9 122.3l3.9-.2zM116.8 122.1l3.9 .2zM120.7 122.3l3.9 .6z"/>
<path d="M124.6 122.9l3.8 .8zM128.4 123.7l3.8 1.2zM132.2 124.9l3.5 1.5zM135.7 126.4l3.5 1.9zM139.2 128.3l3.3 2.1zM142.5 130.4l3 2.4zM145.5 132.8l2.9 2.6zM148.4 135.4l2.6 2.9zM151 138.3l2.4 3.1zM8 147v145zM8 147h12zM13 147v145z"/>
<path d="M153.4 141.4l2 3.3zM155.4 144.7l1.9 3.5zM157.3 148.2l1.4 3.6zM158.7 151.8l1.2 3.7zM159.9 155.5l.9 3.8zM160.8 159.3l.5 3.9zM58 167h66zM124 167h37.5zM161.3 163.2l.2 3.8zM8 182h12zM75.9 199l3-1.4zM78.9 197.6l3.1-1.1z"/>
<path d="M82 196.5l3.3-.8zM85.3 195.7l2.4-2.1zM87.7 193.6l3.1-2.3zM90.8 191.3l3.3-2.1zM94.1 189.2l3.4-1.7zM97.5 187.5l3.7-1.6zM101.2 185.9l3.7-1.1zM104.9 184.8l3.8-.8zM108.7 184l3.9-.5zM112.6 183.5l3.9-.2zM116.5 183.3l3.9 .2zM120.4 183.5l3.9 .5z"/>
<path d="M124.3 184l3.8 .8zM128.1 184.8l3.7 1.2zM131.8 186l3.6 1.5zM135.4 187.5l3.5 1.8zM138.9 189.3l3.3 2zM142.2 191.3l3.1 2.4zM145.3 193.7l2.9 2.6zM148.2 196.3l2.6 2.9zM150.8 199.2l2.4 3.2zM8 207h12zM59.4 219.1l-.8 3.2zM60.5 215.9l-1.1 3.2z"/>
<path d="M61.8 212.9l-1.3 3zM63.5 210.1l-1.7 2.8zM65.5 207.3l-2 2.8zM67.8 204.9l2.5-2.3zM67.8 204.9l-2.3 2.4zM70.3 202.6l2.7-1.9zM73 200.7l2.9-1.7zM153.2 202.4l2.1 3.2zM155.3 205.6l1.8 3.4zM157.1 209l1.6 3.7zM158.7 212.7l1.2 3.6zM159.9 216.3l.8 3.8z"/>
<path d="M8 232h12zM58 229l.3 3.3zM58.2 225.6l-.2 3.4zM58.3 232.3l.5 3.3zM58.6 222.3l-.4 3.3zM58.8 235.6l1 3.2zM59.8 238.8l1.2 3.2zM160 239.5l-1.1 3.7zM160.7 220.1l.5 3.9zM160.9 235.7l-.9 3.8zM161.2 224l.3 3.9zM161.3 231.8l-.4 3.9z"/>
<path d="M161.5 227.9l-.2 3.9zM61 242l1.5 2.9zM62.5 244.9l1.8 2.8zM64.3 247.7l2.2 2.6zM66.5 250.3l2.3 2.3zM68.8 252.6l2.6 2.2zM71.4 254.8l2.8 1.8zM74.2 256.6l2.9 1.6zM77.1 258.2l3.1 1.3zM80.2 259.5l3.2 .9zM151.3 256.8l-2.6 2.9zM153.6 253.7l-2.3 3.1z"/>
<path d="M155.7 250.4l-2.1 3.3zM157.4 246.9l-1.7 3.5zM158.9 243.2l-1.5 3.7zM8 267h12zM20 277h185zM20 277v15zM27 277v15zM37 277v15zM60 277v15zM75 277v15zM83.4 260.4l1.9 .4zM85 277v15z"/>
<path d="M85.3 260.8l2.9 2.6zM88.2 263.4l3.2 2.3zM91.4 265.7l3.3 2zM94.7 267.7l3.5 1.7zM98.2 269.4l3.7 1.4zM101.9 270.8l3.7 1.1zM105.6 271.9l3.9 .8zM109.5 272.7l3.8 .5zM113.3 273.2l3.9 .1zM117.2 273.3l3.9-.3zM121.1 273l3.9-.5zM125 272.5l3.8-.9z"/>
<path d="M128.8 271.6l3.7-1.3zM132.5 270.3l3.6-1.5zM136.1 268.8l3.4-1.8zM139.5 267l3.2-2.2zM142.7 264.8l3.1-2.4zM145.8 262.4l2.9-2.7zM195 277v15zM8 292h12zM20 292h185zM20 287h7zM27 287h10zM37 287h23z"/>
<path d="M60 287h15zM75 287h10zM195 284h10z"/>
</g>
<g fill="none" stroke="#000" stroke-width=".21">
<path d="M0 0v297zM0 0h210zM210 0v297zM48.4 111.1h42.6zM49.8 116.1l.7-.5zM50.5 111.1l.6 5zM50.5 115.6l.6 .5zM50.5 111.1l-.7 5zM50.5 111.1v55.9zM81 139.4l-2.3 3.2zM83.5 136.4l2.8-2.7zM83.5 136.4l-2.5 3z"/>
<path d="M86.3 133.7l3-2.6zM89.3 131.1l3.2-2.2zM92.5 128.9l3.4-1.9zM95.9 127l3.6-1.6zM99.5 125.4l24.5 41.6zM144.2 138.3h.8zM144.2 138.3l4-3.2zM145 138.3l.1 .9zM148.2 135.1l9.7-9.7zM148.2 135.1l-3.1 4.1zM148.2 135.1l-31.8 31.9zM157.9 125.4h32.1z"/>
<path d="M72.6 156.9l-.7 3.8zM73.7 153.1l-1.1 3.8zM75 149.4l-1.3 3.7zM76.7 145.9l-1.7 3.5zM78.7 142.6l-2 3.3zM48.4 167h9.6zM49.8 162.1l.7 4.9zM49.8 162.1l.7 .5zM50.5 162.6l.6-.5zM51.1 162.1l-.6 4.9zM58 167v12.5zM58 177.5l5-.6z"/>
<path d="M58 177.5l5 .7zM58 177.5h66zM62.5 177.5l.5 .7zM63 176.9l-.5 .6zM71.5 164.6v2.4zM71.9 160.7l-.4 3.9zM119 178.2l5-.7zM119 176.9l.5 .6zM119 176.9l5 .6zM119.5 177.5l-.5 .7zM124 167v12.5zM82.6 198.6l-2.4 3.1z"/>
<path d="M85.3 195.7l-2.7 2.9zM85.3 195.7l1.5-.1zM86.8 195.6l3.3-.3zM90.1 195.3l3.4 .1zM93.5 195.4l3.3 .3zM96.8 195.7l3.2 .8zM100 196.5l3.2 1.1zM103.2 197.6l3 1.4zM106.2 199l2.9 1.7zM72.3 219.4l-.6 3.8zM73.3 215.6l-1 3.8zM74.5 211.8l-1.2 3.8z"/>
<path d="M76.1 208.3l-1.6 3.5zM78 204.9l-1.9 3.4zM80.2 201.7l-2.2 3.2zM109.1 200.7l2.7 2zM111.8 202.7l2.5 2.2zM114.3 204.9l2.2 2.4zM116.5 207.3l2 2.8zM118.5 210.1l1.7 2.8zM120.2 212.9l1.5 3.1zM121.7 216l1 3.1zM122.7 219.1l.7 3.2zM71.5 227.1v3.9z"/>
<path d="M71.5 231l.5 3.9zM71.7 223.2l-.2 3.9zM72 234.9l.6 3.9zM72.6 238.8l1.1 3.7zM122.3 238.8l-1.2 3.2zM123.2 235.6l-.9 3.2zM123.4 222.3l.6 3.3zM123.8 232.3l-.6 3.3zM124 225.6v3.4zM124 229l-.2 3.3zM73.7 242.5l1.4 3.6zM75.1 246.1l1.7 3.5z"/>
<path d="M76.8 249.6l2 3.4zM78.8 253l2.3 3.1zM81.1 256.1l2.6 3zM83.7 259.1l1.6 1.7zM101.8 259.5l3.1-1.3zM104.9 258.2l3-1.5zM107.9 256.7l2.8-1.9zM110.7 254.8l2.5-2.1zM113.2 252.7l2.4-2.3zM117.7 247.7l-2.1 2.7zM119.5 244.9l-1.8 2.8zM121.1 242l-1.6 2.9z"/>
<path d="M85.3 260.8l3.3 .4zM88.6 261.2l3.3 .1zM91.9 261.3l3.4-.3zM95.3 261l3.3-.6zM98.6 260.4l3.2-.9zM0 297h210zM20 282h65z"/>
</g>
<g fill="none" stroke="#ff8000" stroke-width=".21">
<path d="M91 109.1v11.5zM91 138.3v1.6zM91 125.2v11.5zM91 122.1v1.7zM116.4 120.1v13.3zM116.4 135v1.4zM116.4 137.9v6.7zM91 157.6v11.5zM91 154.4v1.6zM91 141.4v11.5zM116.4 155.8v13.3zM116.4 152.7v1.6z"/>
<path d="M116.4 144.6v6.6zM69.4 167h9.6zM80.5 167h1.5zM83.5 167h9.5zM94.6 167h1.5zM97.6 167h9.6zM108.6 167h1.6zM111.7 167h4.7zM116.4 167h4.8zM122.8 167h1.4zM125.7 167h9.6zM136.8 167h1.5z"/>
<path d="M139.8 167h9.6zM150.9 167h1.5zM153.8 167h9.6zM91 193.3v10.4zM116.4 181.3v9.5zM116.4 192.4v1.5zM116.4 195.3v9.6zM91 205.2v1.5zM91 208.2v10.4zM116.4 206.4v1.5zM116.4 209.5v9.5zM56 228.3h10.5z"/>
<path d="M67.9 228.3h1.5zM69.4 228.3h9.6zM71 228.3h10.3zM80.5 228.3h1.5zM82.8 228.3h1.5zM83.5 228.3h9.5zM85.9 228.3h5.1zM91 238v10.4zM91 234.9v1.6zM91 228.3v5.2zM91 220v1.6zM91 223.1v5.2z"/>
<path d="M91 228.3h5.2zM94.6 228.3h1.5zM97.6 228.3h9.6zM97.7 228.3h1.5zM100.8 228.3h10.3zM108.6 228.3h1.6zM111.7 228.3h4.7zM112.6 228.3h1.5zM115.7 228.3h10.3zM116.4 237.6v9.5zM116.4 234.6v1.5zM116.4 228.3v4.8z"/>
<path d="M116.4 220.5v1.5zM116.4 223.5v4.8zM116.4 228.3h4.8zM122.8 228.3h1.4zM125.7 228.3h9.6zM136.8 228.3h1.5zM139.8 228.3h9.6zM150.9 228.3h1.5zM153.8 228.3h9.6zM91 252.9v10.4zM91 249.9v1.5zM116.4 251.6v9.6z"/>
<path d="M116.4 248.7v1.4zM116.4 265.7v9.6zM116.4 262.7v1.5z"/>
</g>
<g fill="#000" stroke="#000" stroke-width=".21">
<path d="M50.3 112.4h.2zM50.3 112.4h.2zM50.3 112.5h.2zM50.3 112.6h.2zM50.3 112.7h.2zM50.3 112.8h.2zM50.3 112.9h.2zM50.3 112.9h.2zM50.2 113h.3zM50.2 113.1h.3zM50.2 113.2h.3zM50.2 113.3h.3zM50.2 113.4h.3zM50.2 113.5h.3zM50.2 113.5h.3zM50.1 113.6h.4zM50.1 113.7h.4zM50.1 113.8h.4zM50.1 113.9h.4zM50.1 114h.4zM50.1 114h.4zM50.1 114.1h.4zM50 114.2h.5zM50 114.3h.5zM50 114.4h.5zM50 114.5h.5zM50 114.6h.5zM50 114.6h.5zM50 114.7h.5zM50 114.8h.5zM50 114.9h.5zM50 115h.5zM50 115.1h.5zM50 115.1h.5zM50 115.2h.5zM50 115.3h.5zM50 115.4h.5zM49.9 115.5h.6zM49.9 115.6h.6zM49.9 115.7h.5zM49.9 115.7h.4zM49.9 115.8h.2zM49.9 115.9h.1z"/>
<path d="M50.5 111.8h.1zM50.5 111.8h.1zM50.5 111.9h.1zM50.5 112h.1zM50.5 112.1h.1zM50.5 112.2h.1zM50.5 112.3h.1zM50.5 112.4h.2zM50.5 112.4h.2zM50.5 112.5h.2zM50.5 112.6h.2zM50.5 112.7h.2zM50.5 112.8h.2zM50.5 112.9h.2zM50.5 112.9h.2zM50.5 113h.3zM50.5 113.1h.3zM50.5 113.2h.3zM50.5 113.3h.3zM50.5 113.4h.3zM50.5 113.5h.3zM50.5 113.5h.3zM50.5 113.6h.4zM50.5 113.7h.4zM50.5 113.8h.4zM50.5 113.9h.4zM50.5 114h.4zM50.5 114h.4zM50.5 114.1h.4zM50.5 114.2h.5zM50.5 114.3h.5zM50.5 114.4h.5zM50.5 114.5h.5zM50.5 114.6h.5zM50.5 114.6h.5zM50.5 114.7h.5zM50.5 114.8h.5zM50.5 114.9h.6zM50.5 115h.6zM50.5 115.1h.6zM50.5 115.1h.6zM50.5 115.2h.6zM50.5 115.3h.6zM50.5 115.4h.6zM50.5 115.5h.6zM50.5 115.6h.6zM50.6 115.7h.5zM50.7 115.7h.4zM50.8 115.8h.3zM51 115.9h.1z"/>
<path d="M147.5 135.9h.2zM147.4 136h.2zM147.3 136.1h.2zM147.2 136.1h.2zM147.2 136.2h.2zM147.1 136.3h.2zM147 136.4h.2zM146.9 136.5h.3zM146.8 136.6h.4zM146.7 136.7h.4zM146.6 136.7h.4zM146.6 136.8h.3zM146.5 136.9h.4zM146.4 137h.4zM146.3 137.1h.4zM146.2 137.2h.4zM146.1 137.2h.5zM146 137.3h.6zM146 137.4h.5zM145.9 137.5h.5zM145.8 137.6h.6zM145.7 137.7h.6zM145.6 137.8h.6zM145.5 137.8h.6zM145.5 137.9h.6zM145.4 138h.6zM145.3 138.1h.7zM145.2 138.2h.7zM145.1 138.3h.8zM145 138.3h.8zM145.1 138.4h.6zM145.1 138.5h.5zM145.1 138.6h.5zM145.1 138.7h.4zM145.1 138.8h.4zM145.1 138.9h.3zM145.1 138.9h.3zM145.1 139h.2z"/>
<path d="M147.7 135.5h.2zM147.7 135.6h.1zM147.6 135.6h.1zM147.5 135.7h.2zM147.3 135.8h.3zM147.2 135.9h.3zM147.2 136h.2zM147.1 136.1h.2zM146.9 136.1h.3zM146.8 136.2h.4zM146.7 136.3h.4zM146.6 136.4h.4zM146.5 136.5h.4zM146.4 136.6h.4zM146.3 136.7h.4zM146.1 136.7h.5zM146 136.8h.6zM146 136.9h.5zM145.9 137h.5zM145.7 137.1h.6zM145.6 137.2h.6zM145.5 137.2h.6zM145.4 137.3h.6zM145.3 137.4h.7zM145.2 137.5h.7zM145.1 137.6h.7zM144.9 137.7h.8zM144.9 137.8h.7zM144.8 137.8h.7zM144.7 137.9h.8zM144.5 138h.9zM144.4 138.1h.9zM144.4 138.2h.8zM144.2 138.3h.9z"/>
<path d="M49.9 162.2h.1zM49.9 162.3h.2zM49.9 162.4h.4zM49.9 162.5h.5zM49.9 162.6h.6zM49.9 162.6h.6zM50 162.7h.5zM50 162.8h.5zM50 162.9h.5zM50 163h.5zM50 163.1h.5zM50 163.2h.5zM50 163.2h.5zM50 163.3h.5zM50 163.4h.5zM50 163.5h.5zM50 163.6h.5zM50 163.7h.5zM50 163.7h.5zM50 163.8h.5zM50 163.9h.5zM50.1 164h.4zM50.1 164.1h.4zM50.1 164.2h.4zM50.1 164.3h.4zM50.1 164.3h.4zM50.1 164.4h.4zM50.1 164.5h.4zM50.2 164.6h.3zM50.2 164.7h.3zM50.2 164.8h.3zM50.2 164.8h.3zM50.2 164.9h.3zM50.2 165h.3zM50.2 165.1h.3zM50.3 165.2h.2zM50.3 165.3h.2zM50.3 165.4h.2zM50.3 165.4h.2zM50.3 165.5h.2zM50.3 165.6h.2zM50.3 165.7h.2zM50.3 165.8h.2z"/>
<path d="M51 162.2h.1zM50.8 162.3h.3zM50.7 162.4h.4zM50.6 162.5h.5zM50.5 162.6h.6zM50.5 162.6h.6zM50.5 162.7h.6zM50.5 162.8h.6zM50.5 162.9h.6zM50.5 163h.6zM50.5 163.1h.6zM50.5 163.2h.6zM50.5 163.2h.6zM50.5 163.3h.5zM50.5 163.4h.5zM50.5 163.5h.5zM50.5 163.6h.5zM50.5 163.7h.5zM50.5 163.7h.5zM50.5 163.8h.5zM50.5 163.9h.5zM50.5 164h.4zM50.5 164.1h.4zM50.5 164.2h.4zM50.5 164.3h.4zM50.5 164.3h.4zM50.5 164.4h.4zM50.5 164.5h.4zM50.5 164.6h.3zM50.5 164.7h.3zM50.5 164.8h.3zM50.5 164.8h.3zM50.5 164.9h.3zM50.5 165h.3zM50.5 165.1h.3zM50.5 165.2h.2zM50.5 165.3h.2zM50.5 165.4h.2zM50.5 165.4h.2zM50.5 165.5h.2zM50.5 165.6h.2zM50.5 165.7h.2zM50.5 165.8h.2zM50.5 165.9h.1zM50.5 165.9h.1zM50.5 166h.1zM50.5 166.1h.1zM50.5 166.2h.1zM50.5 166.3h.1zM50.5 166.4h.1z"/>
<path d="M58 177.5h4.5zM58.7 177.6h3.9zM59.3 177.7h3.4zM59.9 177.8h2.8zM60.5 177.9h2.2zM61.1 178h1.7zM61.8 178.1h1.1zM62.4 178.1h.6z"/>
<path d="M62.4 177h.6zM61.8 177h1.1zM61.1 177.1h1.7zM60.5 177.2h2.2zM59.9 177.3h2.8zM59.3 177.4h3.4zM58.7 177.5h3.9z"/>
<path d="M119.1 177h.6zM119.2 177h1.1zM119.3 177.1h1.7zM119.3 177.2h2.3zM119.4 177.3h2.8zM119.5 177.4h3.4zM119.5 177.5h3.9z"/>
<path d="M119.5 177.5h4.5zM119.5 177.6h3.9zM119.5 177.7h3.4zM119.4 177.8h2.8zM119.3 177.9h2.3zM119.3 178h1.7zM119.2 178.1h1.1zM119.1 178.1h.6z"/>
</g>
<g font-size="7.8">
<text x="66.1" y="14.2">Задание на лабораторную работу</text>
<text x="25.9" y="21.3">1 Выполнить построение трех проекций линии пересечения</text>
<text x="25.9" y="28.5">двух поверхностей.</text>
<text x="82.9" y="42.6">Контрольные вопросы</text>
<text x="25.9" y="49.7">1 Поверхности вращения. Основные элемены поверхности вращения.</text>
<text x="25.9" y="56.9">2 Виды поверхностей вращения.</text>
<text x="25.9" y="64">3 Метод вспомогательных секущих плоскостей.</text>
<text x="25.9" y="71.1">4 Метод вспомогательных сфер (с постоянным центром).</text>
<text x="25.9" y="78.3">5 Метод вспомогательных сфер (с непостоянным центром).</text>
<text x="25.9" y="85.4">6 Частные случаи пересечения поверхностей вращения.</text>
<text x="57.8" y="99.6">Пример задания к лабораторной работе</text>
<text x="159.9" y="122.9">сфера R45</text>
<text x="47.9" y="143" transform="rotate(-90 47.9 143)">5</text>
<text x="47.9" y="140.2" transform="rotate(-90 47.9 140.2)">6</text>
<text x="86.9" y="175">66</text>
</g>
<g font-size="5.4">
<text x="12.3" y="176.2" transform="rotate(-90 12.3 176.2)">Подп. и дата</text>
<text x="12.3" y="205.3" transform="rotate(-90 12.3 205.3)">Инв. № дубл.</text>
<text x="12.3" y="231.1" transform="rotate(-90 12.3 231.1)">Взам. инв. №</text>
<text x="12.3" y="261.2" transform="rotate(-90 12.3 261.2)">Подп. и дата</text>
<text x="7" y="292" transform="rotate(-90 7 292)">КОМПАС-3Dv23Учебнаяверсия©2024ООО&quot;АСКОН-Системыпроектирования&quot;, Россия. Всеправазащищены.</text>
<text x="12.3" y="290.3" transform="rotate(-90 12.3 290.3)">Инв. № подл.</text>
<text x="40.7" y="291.3">№ докум.</text>
<text x="63.1" y="291.3">Подп.</text>
<text x="198.3" y="289.8">2</text>
<text x="8" y="296.3">Недлякоммерческогоиспользования</text>
<text x="95.5" y="296.3">Копировал</text>
<text x="165.5" y="296.3">Формат</text>
<text x="185.5" y="296.3">A4</text>
</g>
<g font-size="5.3">
<text x="195.6" y="282.3">Лист</text>
<text x="20.6" y="291.3">Изм.</text>
<text x="27.6" y="291.3">Лист</text>
<text x="75.6" y="291.3">Дата</text>
</g>
</svg>
